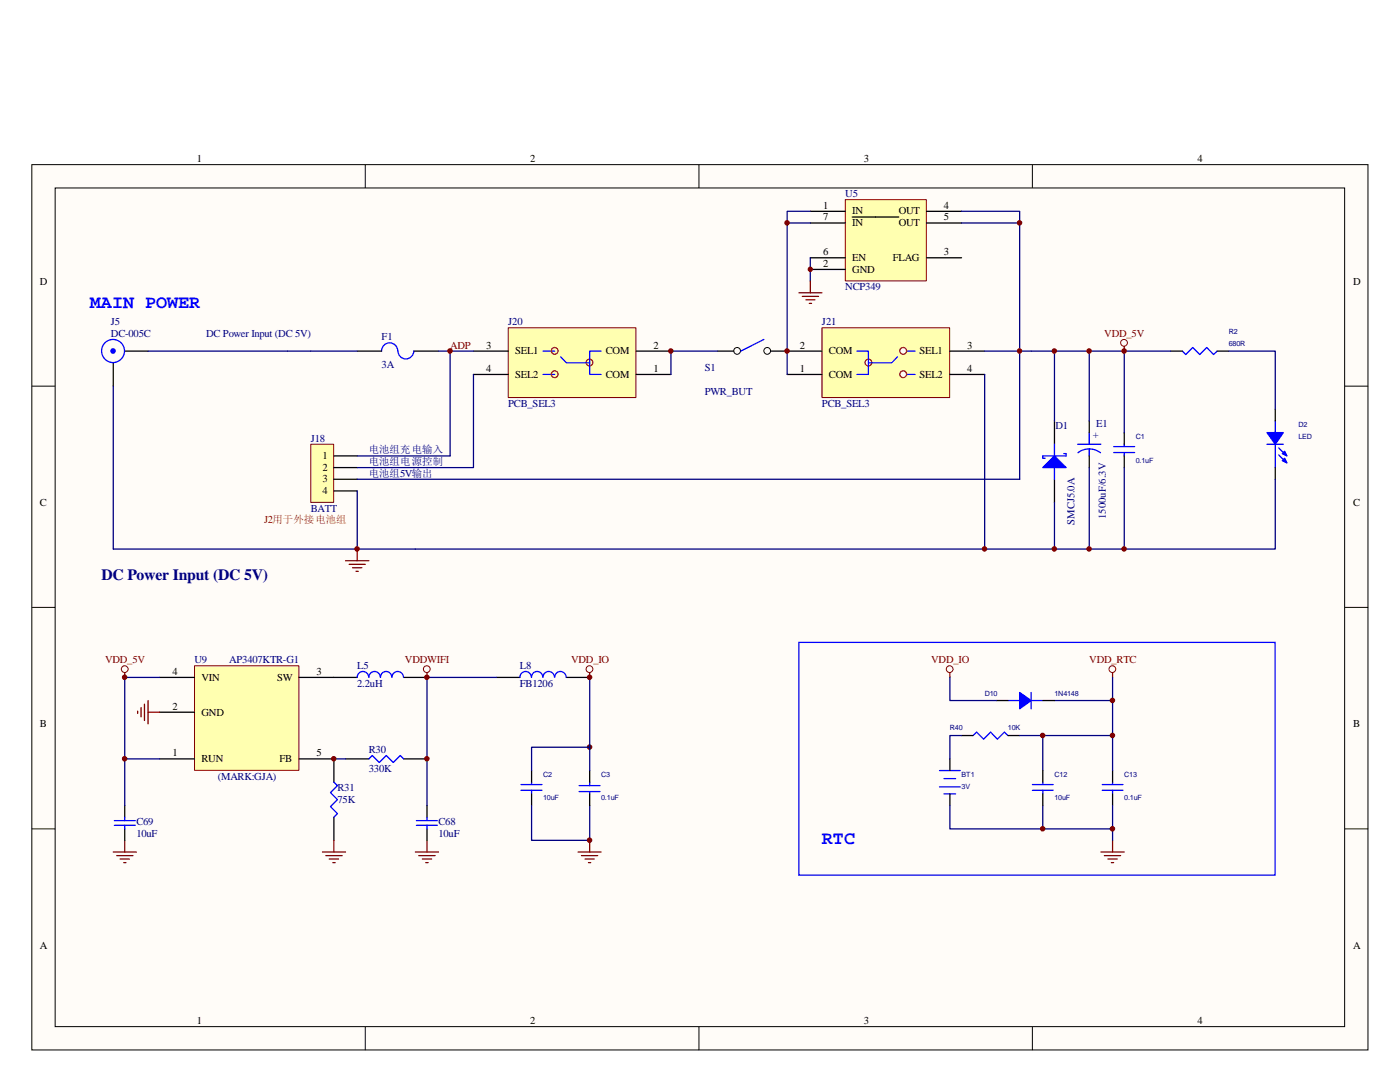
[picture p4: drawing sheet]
<svg xmlns="http://www.w3.org/2000/svg" width="279mm" height="216mm" viewBox="0 0 279 216" stroke-linecap="round" stroke-linejoin="round" font-family="sans-serif">
<path d="M6.3 32.9h266.7v176.6h-266.7z" fill="#fffcf8"/>
<g fill="none" stroke="#000" stroke-width=".2">
<path d="M6.3 32.9h266.7v176.6h-266.7zM11 37.5h257.4v167.4h-257.4zM72.9 32.9v4.6M139.5 32.9v4.6M206 32.9v4.6M6.3 77h4.7M268.4 77h4.6M6.3 121.2h4.7M268.4 121.2h4.6M6.3 165.4h4.7M268.4 165.4h4.6M72.9 204.9v4.6"/>
<path d="M139.5 204.9v4.6M206 204.9v4.6"/>
<circle cx="147.1" cy="70" r=".68"/>
<circle cx="153.1" cy="70" r=".68"/>
</g>
<path d="M57.4 70.1h13.9M205.8 70.1h18.6v16.2M210.4 70.1v13.9M217.4 70.1v13.9M245.2 70.1h9.3v11.6M217.4 93.3v16.3M224.4 93.3v16.3h-201.8M210.4 100.3v9.3M117.7 135.2v18.6M117.7 149.1h-11.6v4.7M106.1 160.7v7h11.6v-7" fill="none" stroke="#000080" stroke-width=".25"/>
<circle cx="117.7" cy="149.1" r=".45" fill="#800000" stroke="#800000" stroke-width=".2"/>
<g fill="none" stroke="#00f" stroke-width=".25">
<path d="M76.2 70a1.61 1.61 0 0 1 1.6-1.6 1.61 1.61 0 0 1 1.6 1.6M79.4 70a1.59 1.59 0 0 0 1.6 1.6 1.59 1.59 0 0 0 1.6-1.6M152.4 67.7l-4.6 2.4M236 70.1l.6 .6 1.4-1.4 1.4 1.4 1.4-1.4 1.4 1.4 .7-.6M210.4 88.6v2.4M210.4 93.3v2.3M212.3 90.5h.5v.5h-4.7v.4h.5M215.1 88.6h4.6M217.4 89.6l1.4 .3 .8 .4M217.4 89.6l-1.4 .3-.9 .4M217.4 86.3v2.3M217.4 89.6v1.4"/>
<path d="M222.2 90.3h4.2M222.2 89.1h4.2M224.4 88.6v.5M224.4 90.3v.7M252.9 88.6h3.2M254.5 84v2.3M254.5 88.6v4.7M255.2 89.4l1.4 1.4M255.2 90.8l1.4 1.4M104 157.7h4.2M104 156.5h4.2M106.1 156.1v.4"/>
<path d="M106.1 157.7v.7M115.6 156.8h4.2M115.6 157.9h4.2M117.7 156.1v.7M117.7 157.9v.5"/>
</g>
<g fill="none" stroke="#000" stroke-width=".25">
<path d="M71.3 70.1h4.9M82.6 70.1h4.9M143.2 70.1h3.2M153.8 70.1h3.3M233.6 70.1h2.4M242.9 70.1h2.3M210.4 84v4.6M210.4 95.6v4.7M217.4 84v2.3M217.4 91v2.3M224.4 86.3v2.3M224.4 91v2.3"/>
<path d="M254.5 81.7v2.3M254.5 93.3v2.3M106.1 153.8v2.3M106.1 158.4v2.3M117.7 153.8v2.3M117.7 158.4v2.3"/>
</g>
<g fill="#00f" stroke="#00f" stroke-width=".25">
<path d="M252.9 86.3h3.2l-1.6 2.3z" fill-rule="evenodd"/>
<path d="M256.4 91.4l.4 1-.9-.5z" fill-rule="evenodd"/>
<path d="M256.4 90l.4 1-.9-.5z" fill-rule="evenodd"/>
<path d="M208.1 93.3l2.3-2.3 2.4 2.3z" fill-rule="evenodd"/>
</g>
<circle cx="224.3" cy="68.4" r=".68" fill="none" stroke="#800000" stroke-width=".2"/>
<path d="M224.4 69.1v1M69 111.9h4.6M69.7 112.6h3.2M70.4 113.3h1.8M71 114h.5M71.3 109.6v2.3M115.4 170h4.6M116 170.7h3.3M116.8 171.4h1.8M117.4 172.1h.5M117.7 167.7v2.3" fill="none" stroke="#800000" stroke-width=".25"/>
<path d="M62.1 88.7h4.5v11.5h-4.5z" fill="#ffffb0"/>
<path d="M62 88.6h4.6v11.6h-4.6z" fill="none" stroke="#800000" stroke-width=".2"/>
<path d="M66.6 91h4.7M66.6 93.3h4.7M66.6 95.6h4.7M66.6 98h4.7" fill="none" stroke="#000" stroke-width=".25"/>
<path d="M71.3 91h18.5M71.3 95.6h132.2M71.3 93.3h6.9M71.3 98v11.6" fill="none" stroke="#000080" stroke-width=".25"/>
<path d="M164.1 65.4h25.4v13.9h-25.4z" fill="#ffffb0"/>
<path d="M164 65.4h25.5v13.9h-25.5z" fill="none" stroke="#800000" stroke-width=".2"/>
<path d="M157.1 74.7h6.9M157.1 70.1h6.9M189.6 74.7h6.9M189.6 70.1h6.9" fill="none" stroke="#000" stroke-width=".25"/>
<path d="M180.3 74.7h2.3" fill="none" stroke="#00f" stroke-width=".25"/>
<circle cx="180.3" cy="74.7" r=".68" fill="#fffcf8" stroke="#f00" stroke-width=".25"/>
<path d="M180.3 70.1h2.3" fill="none" stroke="#00f" stroke-width=".25"/>
<g fill="#fffcf8" stroke="#f00" stroke-width=".25">
<circle cx="180.3" cy="70" r=".68"/>
<circle cx="173.3" cy="72.3" r=".68"/>
</g>
<path d="M171 70.1h2.3v4.6h-2.3M179.1 71.2l-1.1 1.2h-4.7" fill="none" stroke="#00f" stroke-width=".25"/>
<path d="M157.1 70.1v4.6M196.5 70.1h7M196.5 74.7v34.9M205.8 70.1h-2.3v25.5" fill="none" stroke="#000080" stroke-width=".25"/>
<path d="M101.5 65.4h25.4v13.9h-25.4z" fill="#ffffb0"/>
<path d="M101.4 65.4h25.5v13.9h-25.5z" fill="none" stroke="#800000" stroke-width=".2"/>
<path d="M94.5 74.7h6.9M94.5 70.1h6.9M127 74.7h6.9M127 70.1h6.9" fill="none" stroke="#000" stroke-width=".25"/>
<path d="M108.4 74.7h2.3M108.4 70.1h2.3M111.9 71.2l1.1 1.2h4.7M120 70.1h-2.3v4.6h2.3" fill="none" stroke="#00f" stroke-width=".25"/>
<g fill="none" stroke="#f00" stroke-width=".25">
<circle cx="110.7" cy="70" r=".68"/>
<circle cx="110.7" cy="74.7" r=".68"/>
<circle cx="117.6" cy="72.3" r=".68"/>
</g>
<path d="M87.5 70.1h7M89.8 70.1v20.9M94.5 74.7v18.6h-16.3M143.2 70.1h-9.3v4.6M224.4 70.1h9.2M254.5 95.6v14h-30.1" fill="none" stroke="#000080" stroke-width=".25"/>
<path d="M38.9 132.9h20.7v20.8h-20.7z" fill="#ffffb0"/>
<g fill="none" stroke="#800000" stroke-width=".2">
<path d="M38.8 132.8h20.8v20.9h-20.8z"/>
<circle cx="24.9" cy="133.5" r=".68"/>
<circle cx="85.2" cy="133.5" r=".68"/>
<circle cx="117.6" cy="133.5" r=".68"/>
<circle cx="189.5" cy="133.5" r=".68"/>
<circle cx="222" cy="133.5" r=".68"/>
</g>
<g fill="none" stroke="#000" stroke-width=".25">
<path d="M31.9 135.2h6.9M59.7 135.2h11.6M80.6 135.2h4.6M99.1 135.2h4.7M113 135.2h4.7M198.8 139.8h2.4M208.1 139.8h2.3M31.9 151.4h6.9M31.9 142.1h6.9M59.7 151.4h6.9v4.7M69 151.4h4.6M80.6 151.4h4.6"/>
<path d="M189.6 151.4v2.4M189.6 158.4v2.3M191.9 146.8h2.3M201.2 146.8h2.3M208.1 153.8v2.3M208.1 158.4v2.3M222 153.8v2.3M222 158.4v2.3M24.9 160.7v2.4M24.9 165.4v2.3M66.6 163.1v4.6M85.2 160.7v2.4"/>
<path d="M85.2 165.4v2.3"/>
</g>
<g fill="none" stroke="#00f" stroke-width=".25">
<path d="M71.3 135.1a1.14 1.14 0 0 1 1.1-1.1 1.14 1.14 0 0 1 1.2 1.1M73.6 135.1a1.14 1.14 0 0 1 1.2-1.1 1.14 1.14 0 0 1 1.1 1.1M75.9 135.1a1.12 1.12 0 0 1 1.2-1.1 1.12 1.12 0 0 1 1.1 1.1M78.2 135.1a1.14 1.14 0 0 1 1.2-1.1 1.14 1.14 0 0 1 1.1 1.1M103.8 135.1a1.14 1.14 0 0 1 1.1-1.1 1.14 1.14 0 0 1 1.1 1.1M106.1 135.1a1.12 1.12 0 0 1 1.1-1.1 1.12 1.12 0 0 1 1.1 1.1M108.4 135.1a1.14 1.14 0 0 1 1.1-1.1 1.14 1.14 0 0 1 1.2 1.1M110.7 135.1a1.14 1.14 0 0 1 1.1-1.1 1.14 1.14 0 0 1 1.2 1.1M159.4 128.2h95.1v46.4h-95.1zM201.2 139.8h2.3M205.8 138.2v3.2M205.8 139.8h2.3"/>
<path d="M66.6 156.1l.8 .7-1.4 1.4 1.4 1.4-1.4 1.4 1.4 1.3-.8 .8M73.6 151.4l.7-.7 1.4 1.4 1.4-1.4 1.4 1.4 1.4-1.4 .7 .7M187.5 153.8h4.1M187.5 157h4.1M188.4 158.4h2.3M188.4 155.4h2.3M194.2 146.8l.7-.7 1.4 1.4 1.4-1.4 1.4 1.4 1.3-1.4 .8 .7M206 157.7h4.2M206 156.5h4.2M208.1 156.1v.4M208.1 157.7v.7M220 157.7h4.1"/>
<path d="M220 156.5h4.1M222 156.1v.4M222 157.7v.7M22.8 164.7h4.2M22.8 163.7h4.2M24.9 163.1v.6M24.9 164.7v.7M83.1 164.7h4.2M83.1 163.7h4.2M85.2 163.1v.6M85.2 164.7v.7"/>
</g>
<g fill="none" stroke="#000080" stroke-width=".25">
<path d="M31.9 135.2h-7v16.2h7M99.1 135.2h-13.9v25.5M189.6 135.2v4.6h9.2M210.4 139.8h11.6M222 135.2v18.6M24.9 151.4v9.3M66.6 151.4h2.4M191.9 146.8h-2.3v4.6M203.5 146.8h18.5M208.1 146.8v7M189.6 160.7v4.7h32.4M208.1 160.7v4.7"/>
<path d="M222 160.7v7"/>
</g>
<g fill="none" stroke="#800000" stroke-width=".25">
<path d="M24.9 134.2v1M29.5 139.8v4.6M85.2 134.2v1M117.7 134.2v1M189.6 134.2v1M222 134.2v1M27.5 141.9v.5M28.2 141.2v1.8M28.8 140.5v3.3M29.5 142.1h2.4M22.6 170h4.6M23.3 170.7h3.2"/>
<path d="M24 171.4h1.8M24.7 172.1h.4M24.9 167.7v2.3M64.3 170h4.7M65 170.7h3.3M65.7 171.4h1.9M66.4 172.1h.5M66.6 167.7v2.3M82.9 170h4.6M83.6 170.7h3.2M84.3 171.4h1.8M85 172.1h.4"/>
<path d="M85.2 167.7v2.3M219.7 170h4.7M220.4 170.7h3.2M221.1 171.4h1.9M221.8 172.1h.4M222 167.7v2.3"/>
</g>
<path d="M203.5 138.2l2.3 1.6-2.3 1.6z" fill-rule="evenodd" fill="#00f" stroke="#00f" stroke-width=".25"/>
<g fill="#800000" stroke="#800000" stroke-width=".2">
<circle cx="117.7" cy="135.1" r=".45"/>
<circle cx="224.3" cy="70" r=".45"/>
<circle cx="224.3" cy="109.5" r=".45"/>
<circle cx="210.4" cy="109.5" r=".45"/>
<circle cx="210.4" cy="70" r=".45"/>
<circle cx="217.4" cy="70" r=".45"/>
<circle cx="217.4" cy="109.5" r=".45"/>
<circle cx="196.5" cy="109.5" r=".45"/>
<circle cx="133.9" cy="70" r=".45"/>
<circle cx="89.8" cy="70" r=".45"/>
<circle cx="66.6" cy="151.4" r=".45"/>
<circle cx="85.2" cy="135.1" r=".45"/>
<circle cx="85.2" cy="151.4" r=".45"/>
<circle cx="24.9" cy="135.1" r=".45"/>
<circle cx="24.9" cy="151.4" r=".45"/>
<circle cx="208.1" cy="146.7" r=".45"/>
<circle cx="222" cy="139.8" r=".45"/>
<circle cx="208.1" cy="165.4" r=".45"/>
<circle cx="222" cy="146.7" r=".45"/>
<circle cx="222" cy="165.4" r=".45"/>
<circle cx="117.7" cy="167.7" r=".45"/>
</g>
<path d="M168.7 39.9h16.2v16.1h-16.2z" fill="#ffffb0"/>
<path d="M168.7 39.8h16.2v16.2h-16.2z" fill="none" stroke="#800000" stroke-width=".2"/>
<path d="M161.7 42.2h7M161.7 44.5h7M161.7 51.4h7M161.7 53.8h7M170.1 43.3h9.3M184.9 42.2h7M184.9 44.5h7M184.9 51.4h7M22.6 72.4v4.6M24.9 70.1h4.6" fill="none" stroke="#000" stroke-width=".25"/>
<path d="M157.1 44.5h4.6M161.7 42.2h-4.6v27.9M161.7 51.4v4.7M191.9 44.5h11.6v25.6M191.9 42.2h11.6v2.3M22.6 77v32.6M29.5 70.1h27.9" fill="none" stroke="#000080" stroke-width=".25"/>
<g fill="#800000" stroke="#800000" stroke-width=".2">
<circle cx="157.1" cy="70" r=".45"/>
<circle cx="157.1" cy="44.5" r=".45"/>
<circle cx="203.5" cy="70" r=".45"/>
<circle cx="203.5" cy="44.5" r=".45"/>
<circle cx="161.7" cy="53.7" r=".44"/>
<circle cx="71.3" cy="109.5" r=".45"/>
</g>
<path d="M159.4 58.4h4.6M160.1 59.1h3.3M160.8 59.8h1.8M161.7 56.1v2.3M161.5 60.5h.5" fill="none" stroke="#800000" stroke-width=".25"/>
<circle cx="22.5" cy="70" r=".44" fill="#00f" stroke="#00f" stroke-width=".25"/>
<circle cx="22.6" cy="70" r="2.3" fill="none" stroke="#00f" stroke-width=".25"/>
<g font-size="3.7" fill="#00f">
<text x="17.9" y="61.5">MAIN POWER</text>
<text x="164" y="168.4">RTC</text>
</g>
<text font-size="3.1" fill="#000080" x="20.3" y="115.8">DC Power Input (DC 5V)</text>
<g font-size="2.1">
<text x="39.3" y="32.3">1</text>
<text x="105.8" y="32.3">2</text>
<text x="172.4" y="32.3">3</text>
<text x="239" y="32.3">4</text>
<text x="164.3" y="41.7">1</text>
<text x="188.4" y="41.7">4</text>
<text x="164.3" y="44">7</text>
<text x="170.1" y="42.8">IN</text>
<text x="170.1" y="45.1">IN</text>
<text x="179.4" y="42.8">OUT</text>
<text x="179.4" y="45.1">OUT</text>
<text x="188.4" y="44">5</text>
<text x="164.3" y="51">6</text>
<text x="164.3" y="53.3">2</text>
<text x="170.1" y="52.1">EN</text>
<text x="178.2" y="52.1">FLAG</text>
<text x="188.4" y="51">3</text>
<text x="8" y="56.8">D</text>
<text x="170.1" y="54.4">GND</text>
<text x="270" y="56.8">D</text>
<text x="97" y="69.6">3</text>
<text x="102.8" y="70.7">SEL1</text>
<text x="120.9" y="70.7">COM</text>
<text x="130.4" y="69.6">2</text>
<text x="159.6" y="69.6">2</text>
<text x="165.4" y="70.7">COM</text>
<text x="183.5" y="70.7">SEL1</text>
<text x="193" y="69.6">3</text>
<text x="97" y="74.2">4</text>
<text x="102.8" y="75.4">SEL2</text>
<text x="120.9" y="75.4">COM</text>
<text x="130.4" y="74.2">1</text>
<text x="159.6" y="74.2">1</text>
<text x="165.4" y="75.4">COM</text>
<text x="183.5" y="75.4">SEL2</text>
<text x="193" y="74.2">4</text>
<text x="64.3" y="91.7">1</text>
<text x="64.3" y="94">2</text>
<text x="8" y="100.9">C</text>
<text x="64.3" y="96.3">3</text>
<text x="64.3" y="98.6">4</text>
<text x="270" y="100.9">C</text>
<text x="34.4" y="134.7">4</text>
<text x="40.2" y="135.8">VIN</text>
<text x="55.3" y="135.8">SW</text>
<text x="63.2" y="134.7">3</text>
<text x="34.4" y="141.6">2</text>
<text x="40.2" y="142.8">GND</text>
<text x="8" y="145.1">B</text>
<text x="270" y="145.1">B</text>
<text x="34.4" y="150.9">1</text>
<text x="40.2" y="152.1">RUN</text>
<text x="55.8" y="152.1">FB</text>
<text x="63.2" y="150.9">5</text>
<text x="8" y="189.3">A</text>
<text x="270" y="189.3">A</text>
<text x="39.3" y="204.4">1</text>
<text x="105.8" y="204.4">2</text>
<text x="172.4" y="204.4">3</text>
<text x="239" y="204.4">4</text>
</g>
<g font-size="2.1" fill="#000080">
<text x="168.7" y="39.3">U5</text>
<text x="168.7" y="57.9">NCP349</text>
<text x="22.1" y="64.9">J5</text>
<text x="101.4" y="64.9">J20</text>
<text x="164" y="64.9">J21</text>
<text x="22.1" y="67.2">DC-005C</text>
<text x="41.1" y="67.2">DC Power Input (DC 5V)</text>
<text x="76.2" y="67.9">F1</text>
<text x="76.2" y="73.5">3A</text>
<text x="140.6" y="74">S1</text>
<text x="101.4" y="81.2">PCB_SEL3</text>
<text x="140.6" y="78.9">PWR_BUT</text>
<text x="164" y="81.2">PCB_SEL3</text>
<text x="62" y="88.1">J18</text>
<text x="210.7" y="85.6">D1</text>
<text x="218.1" y="87.5">+</text>
<text x="218.8" y="85.1">E1</text>
<text x="73.6" y="92.8">电池组电源控制</text>
<text x="73.6" y="95.1">电池组5V输出</text>
<text x="73.6" y="90.5">电池组充电输入</text>
<text x="62" y="102.1">BATT</text>
<text x="214.4" y="104.7" transform="rotate(-90 214.4 104.7)">SMCJ5.0A</text>
<text x="220.7" y="103.5" transform="rotate(-90 220.7 103.5)">1500uF/6.3V</text>
<text x="38.8" y="132.3">U9</text>
<text x="45.8" y="132.3">AP3407KTR-G1</text>
<text x="71.3" y="133.5">L5</text>
<text x="71.3" y="137">2.2uH</text>
<text x="103.8" y="133.5">L8</text>
<text x="103.8" y="137">FB1206</text>
<text x="43.5" y="155.6">(MARK:GJA)</text>
<text x="73.6" y="150.2">R30</text>
<text x="73.6" y="154">330K</text>
<text x="67.4" y="157.9">R31</text>
<text x="67.4" y="160.2">75K</text>
<text x="27.2" y="164.6">C69</text>
<text x="27.2" y="167">10uF</text>
<text x="87.5" y="164.6">C68</text>
<text x="87.5" y="167">10uF</text>
</g>
<g font-size="2.1" fill="#800000">
<text x="89.8" y="69.6">ADP</text>
<text x="220.4" y="67.2">VDD_5V</text>
<text x="21" y="132.3">VDD_5V</text>
<text x="80.8" y="132.3">VDDWIFI</text>
<text x="114" y="132.3">VDD_IO</text>
<text x="185.8" y="132.3">VDD_IO</text>
<text x="217.4" y="132.3">VDD_RTC</text>
</g>
<text font-size="2.1" fill="#f00" x="52.7" y="104.4">J2用于外接电池组</text>
<g font-size="1.4" fill="#000080">
<text x="245.2" y="66.7">R2</text>
<text x="245.2" y="69">680R</text>
<text x="226.7" y="87.6">C1</text>
<text x="259.1" y="85.3">D2</text>
<text x="259.1" y="87.6">LED</text>
<text x="226.7" y="92.3">0.1uF</text>
<text x="196.5" y="138.8">D10</text>
<text x="210.4" y="138.8">1N4148</text>
<text x="189.6" y="145.8">R40</text>
<text x="201.2" y="145.8">10K</text>
<text x="108.4" y="155.1">C2</text>
<text x="120" y="155.1">C3</text>
<text x="191.9" y="155.1">BT1</text>
<text x="210.4" y="155.1">C12</text>
<text x="224.4" y="155.1">C13</text>
<text x="108.4" y="159.7">10uF</text>
<text x="120" y="159.7">0.1uF</text>
<text x="191.9" y="157.4">3V</text>
<text x="210.4" y="159.7">10uF</text>
<text x="224.4" y="159.7">0.1uF</text>
</g>
</svg>
